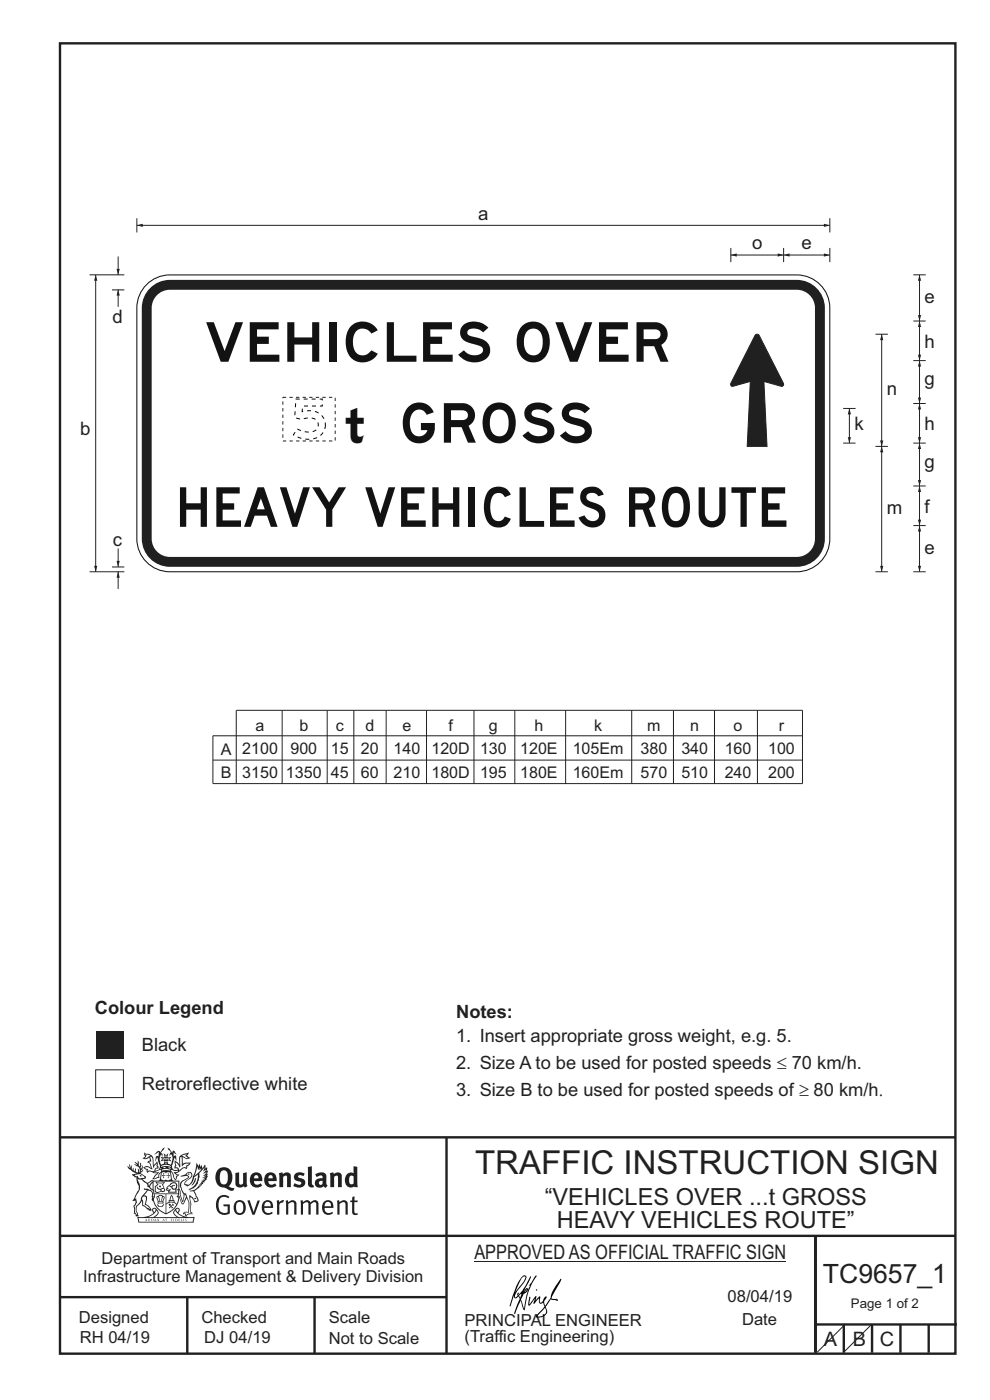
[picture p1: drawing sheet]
<svg xmlns="http://www.w3.org/2000/svg" width="210mm" height="297mm" viewBox="0 0 210 297" stroke-linecap="round" stroke-linejoin="round" font-family="sans-serif">
<path d="M179.3 280.9l-5.9 6" fill="none" stroke="#231f20" stroke-width=".21"/>
<g fill="none" stroke="#231f20" stroke-width=".51">
<path d="M12.7 9.2h190v278h-190zM12.7 241.3h190M94.7 241.4v45.8M12.7 275.2h82M12.7 262.2h190.1M39.7 275.2v12M66.7 275.2v12M173 262.2v24.8M173 281h30M179 281v6M185 281v6M191 281v6"/>
<path d="M197 281v6"/>
</g>
<path d="M20.3 227h5.9v5.9h-5.9z" fill-rule="evenodd" fill="#fff" stroke="#231f20" stroke-width=".21"/>
<g fill="#231f20">
<path d="M20.3 218.8h5.9v5.9h-5.9z" fill-rule="evenodd"/>
<path d="M47 248.5a2.55 2.55 0 0 0 0 2.7l.3 .1a.81 .81 0 0 0 1-.9v-.6a1.04 1.04 0 0 0-1.1-1.5zM46.3 248.1a1.82 1.82 0 0 1 2.1-.2 1.82 1.82 0 0 1 .9 1.9 2.29 2.29 0 0 1-.8 1.9l.7 .3h.5l-.2 .6a2.87 2.87 0 0 1-2-.7 2.12 2.12 0 0 1-1.6-3.1z" fill-rule="evenodd"/>
<path d="M49.9 248.9l.8-.2v2a.46 .46 0 0 0 .3 .6 .46 .46 0 0 0 .6-.3v-2.1l.7-.2v2.4l.2 .5-.5 .4-.3-.3a1.02 1.02 0 0 1-1.2 .2 1.02 1.02 0 0 1-.6-1.1z" fill-rule="evenodd"/>
<path d="M54 249.5l-.1 .5h.9a.49 .49 0 0 0-.2-.6 .49 .49 0 0 0-.6 .1zM53.4 249.1a1.34 1.34 0 0 1 1.6-.2 1.34 1.34 0 0 1 .7 1.5v.2h-1.8a.77 .77 0 0 0 .5 .8 .77 .77 0 0 0 .9-.4l.3 .5a1.59 1.59 0 0 1-2 .2 1.59 1.59 0 0 1-.5-2z" fill-rule="evenodd"/>
<path d="M57.1 249.5l-.2 .5h1a.49 .49 0 0 0-.2-.6 .49 .49 0 0 0-.6 .1zM56.4 249.1a1.34 1.34 0 0 1 1.6-.2 1.34 1.34 0 0 1 .7 1.5v.2h-1.8a.77 .77 0 0 0 .5 .8 .77 .77 0 0 0 .9-.4l.4 .5a1.59 1.59 0 0 1-2.1 .2 1.59 1.59 0 0 1-.5-2z" fill-rule="evenodd"/>
<path d="M59.2 248.9l.7-.2 .1 .4a.95 .95 0 0 1 1-.3 .95 .95 0 0 1 .7 .8v2.3h-.8v-2.3a.46 .46 0 0 0-.8 .1v2.2h-.8z" fill-rule="evenodd"/>
<path d="M62.6 249.1a1.75 1.75 0 0 1 2-.1l-.2 .5-.6-.2a.43 .43 0 0 0-.6 .3l.4 .3a1.04 1.04 0 0 1 1.2 1.1 1.04 1.04 0 0 1-1.4 1l-1.2-.4 .3-.6 1 .4 .4-.4a.88 .88 0 0 0-1-.5l-.4-.2-.1-.4z" fill-rule="evenodd"/>
<path d="M65.3 247.6l.8-.2 .1 3.8 .3 .2 .1 .5a.88 .88 0 0 1-1-.1 .88 .88 0 0 1-.3-1z" fill-rule="evenodd"/>
<path d="M67.8 250.6a.43 .43 0 0 0-.1 .7 .43 .43 0 0 0 .7-.1v-.7zM66.8 249.2a1.7 1.7 0 0 1 2.4 .1v1.8l.3 .4-.4 .5-.5-.3a1.03 1.03 0 0 1-1.7-.2 1.03 1.03 0 0 1 .8-1.5h.7v-.4a.8 .8 0 0 0-1.2 .1z" fill-rule="evenodd"/>
<path d="M70 248.9l.7-.2 .1 .4a.95 .95 0 0 1 1-.3 .95 .95 0 0 1 .7 .8v2.3h-.8v-2.3a.46 .46 0 0 0-.8 .1v2.2h-.8z" fill-rule="evenodd"/>
<path d="M74.3 249.5a1.48 1.48 0 0 0 0 1.7h.5l.2-.1v-1.5l-.3-.2zM75 247.4l.8 .1 .1 4.4h-.7l-.1-.2a1.26 1.26 0 0 1-1.4 0 1.26 1.26 0 0 1-.5-1.3 1.29 1.29 0 0 1 .4-1.3 1.29 1.29 0 0 1 1.4-.2z" fill-rule="evenodd"/>
<path d="M46.4 253.9a1.72 1.72 0 0 1 2.3 0l-.3 .3a1.24 1.24 0 0 0-1.4-.2 1.24 1.24 0 0 0-.6 1.4 1.49 1.49 0 0 0 1.2 2l.7-.2v-1.3h-.8l-.1-.4h1.4v1.9a1.93 1.93 0 0 1-2.3 0 1.93 1.93 0 0 1-.7-2.2l.2-.7z" fill-rule="evenodd"/>
<path d="M50.4 255.1a1.65 1.65 0 0 0 .2 2.2 .99 .99 0 0 0 1-1.4 .78 .78 0 0 0-.4-.8 .78 .78 0 0 0-.8 0zM50 254.9a1.33 1.33 0 0 1 1.6-.1 1.33 1.33 0 0 1 .5 1.4 1.31 1.31 0 0 1-1.3 1.6 1.31 1.31 0 0 1-1.2-1.6v-.6z" fill-rule="evenodd"/>
<path d="M52.5 254.7l.5-.1 .8 2.6 .8-2.5h.5l-1.1 3h-.5z" fill-rule="evenodd"/>
<path d="M56.3 255.2l-.2 .7h1.3a.7 .7 0 0 0-.3-.8 .7 .7 0 0 0-.8 .1zM55.9 255a1.22 1.22 0 0 1 1.5-.2 1.22 1.22 0 0 1 .5 1.5h-1.8a.93 .93 0 0 0 .5 1 .93 .93 0 0 0 1.1-.2l.2 .3a1.43 1.43 0 0 1-1.8 .1 1.43 1.43 0 0 1-.6-1.7z" fill-rule="evenodd"/>
<path d="M58.7 254.7l.4-.1 .1 .5 .4-.4 .6-.1-.1 .6a.66 .66 0 0 0-.9 .6v1.9h-.4z" fill-rule="evenodd"/>
<path d="M60.6 254.8l.4-.2 .1 .5a.94 .94 0 0 1 1-.5 .94 .94 0 0 1 .8 .8v2.3h-.5l-.1-2.5a.81 .81 0 0 0-1.2 .3v2.2h-.4z" fill-rule="evenodd"/>
<path d="M63.7 254.7l.5-.1 .1 .5 .4-.3a.78 .78 0 0 1 1.2 .3 .9 .9 0 0 1 .9-.5 .9 .9 0 0 1 .8 .8v2.3h-.5l-.1-2.5a.67 .67 0 0 0-1.1 .3v2.2h-.5v-2.4l-.4-.2-.7 .4v2.2h-.5z" fill-rule="evenodd"/>
<path d="M69.1 255.2l-.2 .7h1.3a.7 .7 0 0 0-.3-.8 .7 .7 0 0 0-.8 .1zM68.7 255a1.22 1.22 0 0 1 1.5-.2 1.22 1.22 0 0 1 .5 1.5h-1.8a.93 .93 0 0 0 .4 1 .93 .93 0 0 0 1.2-.2l.2 .3a1.44 1.44 0 0 1-1.8 .1 1.44 1.44 0 0 1-.6-1.7z" fill-rule="evenodd"/>
<path d="M71.5 254.8l.4-.2 .1 .5a.94 .94 0 0 1 1-.5 .94 .94 0 0 1 .8 .8v2.3h-.5l-.1-2.5a.81 .81 0 0 0-1.2 .3v2.2h-.4z" fill-rule="evenodd"/>
<path d="M74.7 253.9l.5-.1v.9h.7l-.1 .4h-.6v2.1l.1 .2h.5l.1 .3a.75 .75 0 0 1-1.2-.6v-2h-.4v-.4h.4z" fill-rule="evenodd"/>
<path d="M30.8 244.9l1.1 .3-.9 .5h-.4l.6-.5zM31.8 245.5l.2-.1a2.44 2.44 0 0 1 .5 1.9l.1 .5 .6-1-.1 .6 .3 .3a.57 .57 0 0 0-.6 .8l-1-.2-.5 .2 .2-.5-.8-.3 .7-.1 .9 .5 .1-.1-.6-1.3-.2-.1 .5-.1zM30.7 244.4l-.1 .5 .2 .4-.6 .4a1.04 1.04 0 0 0 1.4-.1l.2 .6-.3 .1-.2 .4a.94 .94 0 0 1 .8 1.1l-.2-.1a1.16 1.16 0 0 0-1.5-.1l.3 .4 .4 .2 .1 .5 .2 .1 .1-.2a.94 .94 0 0 1 1.1 .3h.8l-1.2 1.2a1.13 1.13 0 0 0 1.2-.2l.4-.1v-.4l.4-.7a.83 .83 0 0 0-.6 1h-.3l-.7 .3 1.1-1.4-.5 .2-.5-.1 1.3-.5-.1-.2-.9 .4v-.3l.2-.2 .3 .1 .1-.3-.2-.4 .1-.6-.2-.3-.7 .9v-.7a1.42 1.42 0 0 0-1.6-1.8z" fill-rule="evenodd"/>
<path d="M38.5 245.3l.5-.3 .7-.1-.6 .3 .8 .5h-.3zM38.3 245.5h.2l.1 2a1.69 1.69 0 0 1 1.6-.7l-.8 .5 .1 .5a1.1 1.1 0 0 0-1.5 .6l-.1-.5-.2-.2h-.5l.3-.4-.3-.7a1.42 1.42 0 0 1 .9 1.1l.2-.1zM37.1 246.2l.1 1-.2 .3 .1 .5 .5-.1 .2 .2a.96 .96 0 0 1-1.2-.1l-.1 .1a1.06 1.06 0 0 0 1.3 .2v.1a.72 .72 0 0 1-.9 .2l.2 .5 .6 .2-.4 .2-.1 .7-.2-.4-.4-1.1-.4-.4 .4 .9a1.54 1.54 0 0 0 .7 1.2l.2-.3a.58 .58 0 0 1 .4-.7l.2-.2h-.3l-.5-.3 .9-.5a.93 .93 0 0 1 1.2-.5v.2l.2-.2 .1-.5a.99 .99 0 0 0 .7-.8l-1.3 .1-.3 .2-.1-1.4 .9 .4 .9-.3h-.4l-.5-.4 .4-.7-.6 .2a1.46 1.46 0 0 0-1.4 2.1l.1 .4-.3-.4z" fill-rule="evenodd"/>
<path d="M35.6 248.9l.2 .1-.1 .3 .4 .1-.4 .1v.5l-.1-.6h-.3l.3-.1z" fill-rule="evenodd"/>
<path d="M34.6 248.9l.2 .1v.3l.3 .1h-.3l-.1 .6v-.5l-.4-.1 .4-.1z" fill-rule="evenodd"/>
<path d="M34.3 248.8a.57 .57 0 0 1 .9 .2 .57 .57 0 0 1 .9-.2l.2 1.4h-.2a.57 .57 0 0 1-.9 0 .69 .69 0 0 1-1.1 0zM34.2 248.1l-.3 2.1-.1 .4h2.9l-.2-.4-.3-2.1h-.2v.3l-.8-.2-.8 .2v-.3z" fill-rule="evenodd"/>
<path d="M34.2 252.4a.3 .3 0 0 0 .6 0 .3 .3 0 0 0-.6 0zM33.3 251l.3 .3-.3 .3a.79 .79 0 0 0 0 1.3l.8-.2-.1-.3a.55 .55 0 0 1-.7-.6h.1l.2 .3 .3 .1 .8-.2-.4-.7 .4-.3-.7 .1zM33 250.7l1.1 .2 .9-.2-.4 .7 .4 1.1a.56 .56 0 0 1-.8 .3l-.2 .1a.73 .73 0 0 1-.9 .1 .73 .73 0 0 1-.3-.9v-.4l.6-.4z" fill-rule="evenodd"/>
<path d="M35.6 251.9l.7-.5a.58 .58 0 0 1 1-.1 .58 .58 0 0 1-.4 .9l-.3-.3a.43 .43 0 0 1 .6-.3v-.1a.57 .57 0 0 0-.8 .2l-.2-.1-.3 .1 .5 .2a.55 .55 0 0 0 .8 .4v.5h-1.3l.4-.3-.2-.2-.6 .1 .2-.2-.2-.1zM35.4 251.8l-.1 .2a.39 .39 0 0 0 .2 .6h.3l-.2 .4h1.9l-.1-.7a.86 .86 0 0 0-.1-1.4 .86 .86 0 0 0-1.3 .4z" fill-rule="evenodd"/>
<path d="M36 254.8h.8v.2h-.8zM36.4 253.8l.2 .8h-.4zM36.4 253.5l-.3 .5-.1 .6h-.2v.4l-.7 .4 .2 .2a1.48 1.48 0 0 1 2.1 .1l.2-.1-.6-.5v-.5h-.2l-.1-.6z" fill-rule="evenodd"/>
<path d="M35.8 255.4l.4 .1 .1 .3 .3-.2-.2-.2a.38 .38 0 0 1 .5 .5l-.2-.2-.3 .3 .4 .2-.4 .2-.1-.4-.4 .4-.1-.2 .4-.3-.1-.1-.2 .1z" fill-rule="evenodd"/>
<path d="M34.5 254h.2v.2l-.2 .6h-.2zM33.6 255.3h.9v.2a.55 .55 0 0 1-.8 .4v-.2l-.2-.1zM33.4 254h.2l.2 .8h-.2zM33.6 255h.8l.1 .1-.8 .1zM33.8 253.7h.5l-.2 1.1h-.1zM33.3 253.8l-.1 .3 .3 1.1a.48 .48 0 0 0-.1 .6 .48 .48 0 0 0 .5 .3l.5-.1a.49 .49 0 0 0 .2-.8l.3-1.1-.1-.3a1.42 1.42 0 0 0-1.5 0z" fill-rule="evenodd"/>
<path d="M33.7 251.5l.4 .1 .1 .3h-.3z" fill-rule="evenodd"/>
<path d="M41.3 250.1l.3-.2-.2 .9-.6 .7h-.2l.5-.7z" fill-rule="evenodd"/>
<path d="M39.7 249l.3-.2 .5 .2a.88 .88 0 0 1-.6 1.1 1.22 1.22 0 0 0-.8 1.3l.5 .2a.72 .72 0 0 0 .9-.4l.5-.8 .2-.6 .8-.6v.3a2.85 2.85 0 0 1-2 2.8l.1 .1a2.13 2.13 0 0 0 1.9-1.5v-.2a2.01 2.01 0 0 0 .3-1.8l1.1-1.3-.4 1 .7-.5-.7 1 .8-.4-.8 .8 .7-.1-.9 .5 .8-.1-.8 .4h.8l-.9 .3 .3 .2h-.4l.2 .3h-.3l.1 .3h-.4l.2 .3h-.2a2.16 2.16 0 0 1-2 1l.1 .2h.4a.76 .76 0 0 1 .7 .7l.5 1.2-.6 .2a1.45 1.45 0 0 0-1.1-1.3l.2 1.8-.1 1.8 .4 .3a1.07 1.07 0 0 0-1.2 .4v-.3l-.5-.2a.87 .87 0 0 1 1.1-.1v-.7a4.4 4.4 0 0 0-.6-3.1v-.3h-.3a2.16 2.16 0 0 1-.7-2.2l.3-.3 1.2-.8a.55 .55 0 0 0-.4-.8zM37.8 252.4a.76 .76 0 0 1 .3 1.1l.6 1.6 .4-1.7 .2 .1a.61 .61 0 0 1-.1 .9l-.3 .9h-.2l-.7-1.6-.3 .1a1.18 1.18 0 0 0 .1-1.4zM41.8 247.5l.2 .8 .3-.6v.6l.4-.5a1.9 1.9 0 0 1-1.1 1.4l-.4 .3zM38.3 249.6l1.3-.1 .2 .1v.3l-.5 .3a1.26 1.26 0 0 0-.9 1.9l.2 .6a1.84 1.84 0 0 1 .1 2.1l-.4-1.3a.96 .96 0 0 0-.4-1.3l-.4 .3a.78 .78 0 0 1 0 1.2l.1 .3h.4l.4 1.1a.38 .38 0 0 0 .2 .4 .38 .38 0 0 0 .4-.1l.6-1.2a2.94 2.94 0 0 1 .4 2.5l-.1 .5-.8-.1-.3 .4v.2l.4-.1 .1 .4 .2 .1a1.02 1.02 0 0 1 1.3-.5v-.4l-.3-.1 .1-1.8-.3-1.3 .1 .1a1.14 1.14 0 0 1 .8 .9 .63 .63 0 0 0 .8-.2 .63 .63 0 0 0-.1-.9l-.7-1.2 .9-.6 .2-.3 .3-.1-.1-.2h.4l-.1-.3h.3l-.1-.3 .5-.1-.2-.2 .6-.4v-.2h-.2l.4-.5-.3 .1 .3-.6-.4 .1 .4-.5v-.3l-.3 .2 .2-.6-.1-.3-.4 .3v-.8l-.6 .8-.2-.7-.2 .4-.3-.7-.1 .6-.5-.8-.1 1.4-.6 1.9a1.81 1.81 0 0 1-1 1.4l-.6-.2a1.75 1.75 0 0 1 1.1-1.2 .75 .75 0 0 0 .1-1.3 .75 .75 0 0 0-1.1 .5z" fill-rule="evenodd"/>
<path d="M41.2 254.1h.3l.2 .3h-.4z" fill-rule="evenodd"/>
<path d="M29.4 258.4h11.6l-.1 .8h-11.4zM31.4 258.2l.4-.1a2.48 2.48 0 0 0 1.4-1.3l.3 .5-.5 .6-.5 .3zM32.5 256.6l.3-.2 .2 .2-.3 .6zM37.2 256.8a2.65 2.65 0 0 0 1.8 1.4h-1.1l-.5-.3-.5-.6zM37.4 256.6l.2-.2 .3 .2-.3 .6zM29.2 258.2l.1 1.2h11.8l.2-1.1-.2-.1a4.1 4.1 0 0 1-3.3-.9l.3-.4-.1-.5a1.06 1.06 0 0 0-1.3 .9l.2 .4 .6 .5h-4.7l.3-.1a.84 .84 0 0 0 .6-.7 .84 .84 0 0 0-.5-.9l-.3-.2-.5 .1-.1 .5 .3 .4a4.2 4.2 0 0 1-3.4 .9z" fill-rule="evenodd"/>
<path d="M31 258.7l.1 .2h-.2zM31 258.6l-.3 .5 .4-.1 .2 .1z" fill-rule="evenodd"/>
<path d="M31.4 258.6h.2v.4a.25 .25 0 0 0 .2-.1 .25 .25 0 0 0-.1-.3h.1a.29 .29 0 0 1 0 .4 .29 .29 0 0 1-.4 0 .29 .29 0 0 1 0-.4z" fill-rule="evenodd"/>
<path d="M32.2 258.6a.22 .22 0 0 1 .3 .2 .22 .22 0 0 1-.3 .2zM32 258.6l.1 .5a.33 .33 0 0 0 .4-.1 .33 .33 0 0 0 0-.4 .33 .33 0 0 0-.5 0z" fill-rule="evenodd"/>
<path d="M32.9 258.7l.1 .2h-.2zM32.9 258.6l-.2 .5 .3-.1 .2 .1z" fill-rule="evenodd"/>
<path d="M33.3 258.6h.2l.1 .2 .2-.2-.2 .2 .2 .3-.3-.2v.2h-.2l.2-.3z" fill-rule="evenodd"/>
<path d="M34.7 258.7l.1 .2h-.2zM34.7 258.6l-.3 .5 .4-.1 .2 .1z" fill-rule="evenodd"/>
<path d="M35 258.6h.5h-.2v.5h-.2l.1-.5z" fill-rule="evenodd"/>
<path d="M36.2 258.6h.3h-.1v.2h.1h-.1v.3h-.2z" fill-rule="evenodd"/>
<path d="M36.7 258.6h.2v.5h-.2z" fill-rule="evenodd"/>
<path d="M37.3 258.6a.22 .22 0 0 1 .3 .2 .22 .22 0 0 1-.3 .2zM37.1 258.6v.5a.33 .33 0 0 0 .5-.1 .33 .33 0 0 0 0-.4 .33 .33 0 0 0-.5 0z" fill-rule="evenodd"/>
<path d="M37.8 258.6h.4h-.2v.2h.1h-.1v.2l.2 .1h-.4z" fill-rule="evenodd"/>
<path d="M38.4 258.6h.2l-.1 .4 .2 .1h-.3z" fill-rule="evenodd"/>
<path d="M38.9 258.6h.2v.5h-.2z" fill-rule="evenodd"/>
<path d="M39.3 258.6h.2l-.1 .1 .2 .2-.2 .2h-.1v-.2l.2 .1z" fill-rule="evenodd"/>
<path d="M34.2 247.4a1.51 1.51 0 0 1 2.1 .2 2.67 2.67 0 0 0-2.1 0zM35.7 247.6l.5 .2v.2l-.4-.1zM34.6 247.7l.5-.1 .1 .2h-.4zM34.1 247.9l.2 .1-.3 .1zM35 246.9l.2-.2 .3 .2zM34.9 245.7h.2v.3h-.2zM35 245.1l.2 .2 .2-.2-.1 .4h-.2zM35.1 246.3h.2l.1 .4-.2-.2-.2 .2zM35.3 245.7h.2v.3h-.2zM34.4 245.7l.3 .1 .1 .2-.4 .1 .2-.2zM35.7 245.8l.3-.1-.2 .2 .2 .2-.4-.1zM32.7 244.9l1-.5-.1 1-.2-.2-.3 .2-.3 1.1 .5-1 .3 .9a1.84 1.84 0 0 1 .2 1.7l.4 .1a2.48 2.48 0 0 1 2.2 .1l.2-.3-.2-.7 .7-1.7 .4 .6-.2-1-.2-.1-.2 .3v-.9l.6 .4-.6-.8-.3 .1-.1 .4-.5-.8-.5-.3 .2 .4 .6 .6-.5 .7 .5-.3a2.06 2.06 0 0 1-.1 2.2l-.5-.2-.2-.6 .2-.1 .7 .2-.4-.5 .4-.5-.7 .2-.2-.2 .2-.7-.5 .4-.5-.4 .2 .7-.2 .2-.7-.2 .4 .5-.4 .5 .8-.2 .1 .1-.2 .6-.5 .2a2.02 2.02 0 0 1 0-2.2l.3 .5-.1-.6-.3-.1 .8-1.3-.4 .4-.5 .7-.2-.3a.8 .8 0 0 0-.8 .5z" fill-rule="evenodd"/>
<path d="M29.2 250.1l.3 .2a.61 .61 0 0 1 .8 .3l.3 .2a.8 .8 0 0 1 .6 1l.4 .1 .6 .5a1 1 0 0 1 .4 1.1l-.1 .7v-.5h-.1a.96 .96 0 0 0-.8-1.3l-.2-.2h-.7l-.1-.1-.1 .1 .1 .3h.6l-1.2 1.4-.2 .9-.4 .6a1.33 1.33 0 0 0-.5 1.8l.2 .5a1.26 1.26 0 0 1-.5-1.4l-.1-.4a1.56 1.56 0 0 0 .4-1.7l-.3 .2 .2-.5a3.2 3.2 0 0 0 .7-3zM30.4 253.9h.4a2.06 2.06 0 0 1-.1 1.6l.7 .5 .4 .4-.6-.1-.8-.6-.1-.9a.51 .51 0 0 1 .1-.9zM28.6 249.3a1.52 1.52 0 0 1 2.1 .6l-1.1 .1-.2-.1-.1-.4-.5 .1zM27.5 247v.8l-.3-.4-.1 .1a3.1 3.1 0 0 0 1.9 1.5l-1 .1 .5 .6 .5 .1 .1 1.1a1.84 1.84 0 0 1-.3 2.5l-.4 .9-.3 .4 .2 .1 .4-.1 .1 .4-.2 .5-.3 .2 .1 1.8 .2-.1 .3 .6h.1l.5-.1-.2-.5a1.3 1.3 0 0 1-.1-1.7l.9-1 .2 1.1 .5 .2 .5 .5 .1-.1 .2 .4 .5-.1a1.85 1.85 0 0 0-1.2-1.4l.1-.2a1.39 1.39 0 0 0 0-1.5l-.5-.1 .5-.5a.66 .66 0 0 1 .9-.4 .66 .66 0 0 1 .3 .9l-.1 .4 .2-.1v.2l-.1 .3 .2 .5 .1-.3a2.24 2.24 0 0 0 .1-2.2 .73 .73 0 0 1-.7-.7 .73 .73 0 0 1 .6-.7v-.2a.94 .94 0 0 0-.9 .8 .48 .48 0 0 1-.1-.5 .48 .48 0 0 1 .5-.3l.5-.3a.51 .51 0 0 0-.8 .2l-.4 .3-1.1-.8 .6-.1 .2-.5-1.2-.7 .5-.4v-.4l-.4 .4v-.2a.69 .69 0 0 0 .2-1v.5l-.2 .2v-1.1l-.3-.2 .1 .6-.1 .2-.4-1.2v.6l-.6-.3 .5 .6-.6-.2 .3 .3a1 1 0 0 1 .7 1.5l-.2-.8v.8l-.5-.2v-.7l-.2 .6-.2-.1-.1-.6-.2 .4-.2-.2 .1-.7-.2 .5z" fill-rule="evenodd"/>
<path d="M29.6 249.5l.2-.2 .3 .3z" fill-rule="evenodd"/>
<path d="M32.4 250.5h5.6v2l-.2-.1v-1.7h-5.2v2.5h5.2v-.8l.1 .2-.1 1.1v-.3h-2.5v4a4.1 4.1 0 0 0 2.6-3.6l.1-.1a4 4 0 0 1-2.8 3.9 4.2 4.2 0 0 1-2.8-4.7l.1 1.3 .1-.2a3.8 3.8 0 0 0 2.5 3.4v-4h-2.5l-.2-.9z" fill-rule="evenodd"/>
<circle cx="40" cy="249.1" r=".17"/>
</g>
<path d="M185 280.9l-6 6" fill="none" stroke="#231f20" stroke-width=".21"/>
<path d="M30.8 60.7a7 7 0 0 1 5.2-2.4h133a7 7 0 0 1 7 7v49a7 7 0 0 1-7 7h-133a7 7 0 0 1-7-7v-49a7 7 0 0 1 1.8-4.6z" fill="#fff"/>
<path d="M30.8 60.7a7 7 0 0 1 5.2-2.4h133a7 7 0 0 1 7 7v49a7 7 0 0 1-7 7h-133a7 7 0 0 1-7-7v-49a7 7 0 0 1 1.8-4.6z" fill="none" stroke="#111211" stroke-width=".22"/>
<path d="M31.8 61.1a5.9 5.9 0 0 1 4.2-1.7h133a6 6 0 0 1 6 5.9v49a6 6 0 0 1-6 6h-133a6 6 0 0 1-5.9-6v-49a5.9 5.9 0 0 1 1.7-4.2z" fill-rule="evenodd" fill="#231f20"/>
<path d="M33.3 62.6a3.8 3.8 0 0 1 2.7-1.1h133a3.9 3.9 0 0 1 3.9 3.8v49a3.9 3.9 0 0 1-3.9 3.9h-133a3.9 3.9 0 0 1-3.8-3.9v-49a3.8 3.8 0 0 1 1.1-2.7z" fill-rule="evenodd" fill="#fff"/>
<path d="M160.3 71l.3-.1 .4 .2 5.2 10.3a.41 .41 0 0 1-.1 .5 .41 .41 0 0 1-.4 0l-3.7-1 .7 13.8h-4.2l.7-13.8-3.7 1.1a.43 .43 0 0 1-.5-.2 .43 .43 0 0 1 0-.5z" fill-rule="evenodd" fill="#231f20" stroke="#231f20" stroke-width=".21"/>
<path d="M60 84.3h11.1v9.3h-11.1z" fill="none" stroke="#231f20" stroke-width=".21" stroke-dasharray=".7 .7" stroke-linecap="butt"/>
<path d="M25.1 121.3v3.7" fill="none" stroke="#231f20" stroke-width=".21"/>
<path d="M25.1 121.3l.3 1.3h-.7z" fill="#231f20"/>
<path d="M20.3 58.3v63" fill="none" stroke="#231f20" stroke-width=".21"/>
<g fill="#231f20">
<path d="M20.3 58.3l.3 1.3h-.6z"/>
<path d="M20 120.1h.6l-.3 1.2z"/>
</g>
<path d="M25.1 116.4v3.9M19 121.3h7.4M23.7 120.3h2.7" fill="none" stroke="#231f20" stroke-width=".21"/>
<path d="M24.7 119h.7l-.3 1.3z" fill="#231f20"/>
<path d="M25.1 54.4v3.9M23.7 61.5h2.7" fill="none" stroke="#231f20" stroke-width=".21"/>
<path d="M24.7 57.1h.7l-.3 1.2z" fill="#231f20"/>
<path d="M25.1 61.5v3.6" fill="none" stroke="#231f20" stroke-width=".21"/>
<path d="M25.1 61.5l.3 1.2h-.7z" fill="#231f20"/>
<path d="M19 58.3h7.4M195.1 111.5v9.8" fill="none" stroke="#231f20" stroke-width=".21"/>
<g fill="#231f20">
<path d="M195.1 111.5l.3 1.3h-.7z"/>
<path d="M194.7 120.1h.7l-.3 1.2z"/>
</g>
<path d="M195.1 58.3v9.8M193.7 111.5h2.7M193.7 121.3h2.7" fill="none" stroke="#231f20" stroke-width=".21"/>
<g fill="#231f20">
<path d="M195.1 58.3l.3 1.3h-.7z"/>
<path d="M194.7 66.9h.7l-.3 1.2z"/>
</g>
<path d="M193.7 58.3h2.7M193.7 68.1h2.7M195.1 103.1v8.4" fill="none" stroke="#231f20" stroke-width=".21"/>
<g fill="#231f20">
<path d="M195.1 103.1l.3 1.3h-.7z"/>
<path d="M194.7 110.3h.7l-.3 1.2z"/>
</g>
<path d="M195.1 94v9.1M193.7 103.1h2.7" fill="none" stroke="#231f20" stroke-width=".21"/>
<g fill="#231f20">
<path d="M195.1 94l.3 1.3h-.7z"/>
<path d="M194.7 101.9h.7l-.3 1.2z"/>
</g>
<path d="M193.7 94h2.7M195.1 85.6v8.4" fill="none" stroke="#231f20" stroke-width=".21"/>
<g fill="#231f20">
<path d="M195.1 85.6l.3 1.3h-.7z"/>
<path d="M194.7 92.8h.7l-.3 1.2z"/>
</g>
<path d="M195.1 76.5v9.1M193.7 85.6h2.7" fill="none" stroke="#231f20" stroke-width=".21"/>
<g fill="#231f20">
<path d="M195.1 76.5l.3 1.3h-.7z"/>
<path d="M194.7 84.4h.7l-.3 1.2z"/>
</g>
<path d="M193.7 76.5h2.7M195.1 68.1v8.4" fill="none" stroke="#231f20" stroke-width=".21"/>
<g fill="#231f20">
<path d="M195.1 68.1l.3 1.3h-.7z"/>
<path d="M194.7 75.3h.7l-.3 1.2z"/>
</g>
<path d="M178.9 94h2.6M180.2 86.7v7.3" fill="none" stroke="#231f20" stroke-width=".21"/>
<g fill="#231f20">
<path d="M180.2 86.7l.3 1.2h-.7z"/>
<path d="M179.8 92.8h.7l-.3 1.2z"/>
</g>
<path d="M187 70.9v23.8M178.9 86.7h2.6" fill="none" stroke="#231f20" stroke-width=".21"/>
<g fill="#231f20">
<path d="M187 70.9l.4 1.3h-.7z"/>
<path d="M186.7 93.5h.7l-.4 1.2z"/>
</g>
<path d="M185.7 70.9h2.6M185.7 94.7h2.6M187 94.7v26.6" fill="none" stroke="#231f20" stroke-width=".21"/>
<g fill="#231f20">
<path d="M187 94.7l.4 1.3h-.7z"/>
<path d="M186.7 120.1h.7l-.4 1.2z"/>
</g>
<path d="M166.2 54.1h9.8M166.2 52.6v3M176 52.6v3M185.7 121.3h2.6" fill="none" stroke="#231f20" stroke-width=".21"/>
<g fill="#231f20">
<path d="M174.8 53.8l1.2 .3-1.2 .3z"/>
<path d="M166.2 54.1l1.3-.3v.6z"/>
</g>
<path d="M29 47.8h147M29 46.3v3M176 46.3v3" fill="none" stroke="#231f20" stroke-width=".21"/>
<g fill="#231f20">
<path d="M174.8 47.5l1.2 .3-1.2 .4z"/>
<path d="M29 47.8l1.3-.3v.7z"/>
</g>
<path d="M155 54.1h11.2" fill="none" stroke="#231f20" stroke-width=".21"/>
<g fill="#231f20">
<path d="M165 53.8l1.2 .3-1.2 .3z"/>
<path d="M155 54.1l1.3-.3v.6z"/>
</g>
<g fill="none" stroke="#231f20" stroke-width=".21">
<path d="M155 52.6v3M59.9 150.7v15.6M69.4 150.7v15.6M75.1 150.7v15.6M81.9 150.7v15.6M90.5 150.7v15.6M100.5 150.7v15.6M109.2 150.7v15.6M120 150.7v15.6M134 150.7v15.6M142.9 150.7v15.6M151.6 150.7v15.6"/>
<path d="M160.7 150.7v15.6M170.2 156.1h-125v10.2h125v-15.6h-120.1v15.5M45.2 161.3h125M100.6 267.7h66.2"/>
</g>
<g fill="#000001">
<path d="M111.6 273.7l.2-.2-.5 .7zM110.4 274.5l.3 .1-.3 .8-.3-.5zM110.9 270.9h.5a9.3 9.3 0 0 1-2 3.1l-.1 .3 1-2.5zM110.6 271a14.7 14.7 0 0 0-2.2 4.9l-.3 1.2 .1 .1 .8-2.3a.42 .42 0 0 0 .2 .6 .42 .42 0 0 0 .6-.3l.2-.1 .3 .5-1.2 3.2h.2l1.1-2.9 .6 1.9 .2 .2 .2-.5a13.5 13.5 0 0 1 2-6.2l.5-.5-.2-.2-1.5 2.1 .3-.1a14.9 14.9 0 0 0-1.3 5.1l-.4-1.2a1.39 1.39 0 0 1 .2-1.8l.1-.2a.92 .92 0 0 0 .8-1.2 .75 .75 0 0 0-.7 .7l-.2 .2 1.6-3.4h-.1l-.4 .7a10.5 10.5 0 0 1-2.1 3.3l.1-.5a.32 .32 0 0 0-.3 .2 .32 .32 0 0 0 0 .4l-.5 .4a3.2 3.2 0 0 1 1.1-2.3l.5-.6a2.49 2.49 0 0 0 .7-1.6l-.3-.2z" fill-rule="evenodd"/>
<path d="M115.6 277.5a1.15 1.15 0 0 1 .1 1.3 1.15 1.15 0 0 1-1.2 .5h-.5zM112.3 275.1l-.3 1.7 .3 .2 1.2-1.5-.3 1.1 1.2-1.2a.94 .94 0 0 0 .3 1.2l.5-.3 .3 .9-1.2 1.3a.98 .98 0 0 0-.5 1 1.9 1.9 0 0 0 2.3-1.3l-.1-.2a1.02 1.02 0 0 1 .3-1.4l.5-1 1.5 .3-.2-.4v.2l-1.1-.1v-.3l2-3.6 .1-.2-.1-.2-1.8 2.7a6.6 6.6 0 0 1-1.5 3l-.2-.2a1.01 1.01 0 0 1 .4-1.4l.1-.2-.2-.1-.4 .4-.2 .5-.5 .4-.2-.4 .1-.9-.2-.1-.8 1 .2-1h-.1l-1.4 1.8 .2-1.5v-.1z" fill-rule="evenodd"/>
<path d="M113.7 273.6l.3 .2h-.3z" fill-rule="evenodd"/>
</g>
<g font-size="11.7" fill="#111211">
<text x="43.4" y="76.8">VEHICLES OVER</text>
<text x="84.6" y="93.9">GROSS</text>
<text x="37.2" y="111.8">HEAVY VEHICLES ROUTE</text>
</g>
<text font-size="11.7" fill="#070404" x="61.7" y="93.1">5</text>
<text font-size="10.2" fill="#111211" x="72.7" y="94">t</text>
<text font-size="7" fill="#231f20" x="100.8" y="249.1">TRAFFIC INSTRUCTION SIGN</text>
<text font-size="5.6" fill="#231f20" x="174.6" y="272.1">TC9657_1</text>
<g font-size="5" fill="#231f20">
<text x="115.5" y="255.6">“VEHICLES OVER ...t GROSS</text>
<text x="118.1" y="260.5">HEAVY VEHICLES ROUTE”</text>
</g>
<g font-size="4.2" fill="#231f20">
<text x="100.6" y="267.2">APPROVED AS OFFICIAL TRAFFIC SIGN</text>
<text x="174.7" y="285.6">A</text>
<text x="180.9" y="285.6">B</text>
<text x="186.6" y="285.6">C</text>
</g>
<g font-size="4" fill="#231f20">
<text x="101.4" y="46.6">a</text>
<text x="159.5" y="52.9">o</text>
<text x="170" y="52.9">e</text>
<text x="196.1" y="64.2">e</text>
<text x="23.8" y="68.5">d</text>
<text x="196.1" y="73.7">h</text>
<text x="188.1" y="83.9">n</text>
<text x="196.1" y="81.7">g</text>
<text x="17" y="92.3">b</text>
<text x="181.3" y="91.2">k</text>
<text x="196.1" y="91.2">h</text>
<text x="196.1" y="99.2">g</text>
<text x="188.1" y="109.1">m</text>
<text x="196.1" y="108.7">f</text>
<text x="23.9" y="115.9">c</text>
<text x="196.1" y="117.4">e</text>
</g>
<g font-size="3.9" fill="#231f20">
<text x="20.1" y="215.2">Colour Legend</text>
<text x="96.8" y="215.9">Notes:</text>
<text x="96.8" y="221.1">1. Insert appropriate gross weight, e.g. 5.</text>
<text x="30.1" y="223">Black</text>
<text x="96.8" y="226.8">2. Size A to be used for posted speeds £ 70 km/h.</text>
<text x="30.1" y="231.2">Retroreflective white</text>
<text x="96.8" y="232.5">3. Size B to be used for posted speeds of ³ 80 km/h.</text>
</g>
<g font-size="3.5" fill="#231f20">
<text x="21.6" y="268.1">Department of Transport and Main Roads</text>
<text x="17.7" y="272">Infrastructure Management &amp; Delivery Division</text>
<text x="16.7" y="280.6">Designed</text>
<text x="42.7" y="280.6">Checked</text>
<text x="69.7" y="280.6">Scale</text>
<text x="98.5" y="281.4">PRINCIPAL ENGINEER</text>
<text x="154.3" y="276.3">08/04/19</text>
<text x="157.4" y="281.2">Date</text>
<text x="16.9" y="284.8">RH 04/19</text>
<text x="43.3" y="284.8">DJ 04/19</text>
<text x="69.7" y="285.2">Not to Scale</text>
<text x="98.5" y="284.8">(Traffic Engineering)</text>
</g>
<g font-size="3.4" fill="#231f20">
<text x="54.2" y="155.1">a</text>
<text x="63.5" y="155.1">b</text>
<text x="71.2" y="155.1">c</text>
<text x="77.5" y="155.1">d</text>
<text x="85.4" y="155.1">e</text>
<text x="95.1" y="155.1">f</text>
<text x="103.7" y="155.1">g</text>
<text x="113.4" y="155.1">h</text>
<text x="126" y="155.1">k</text>
<text x="137.3" y="155.1">m</text>
<text x="146.4" y="155.1">n</text>
<text x="155.6" y="155.1">o</text>
<text x="165.2" y="155.1">r</text>
<text x="46.8" y="160.1">A</text>
<text x="51.4" y="160">2100</text>
<text x="61.6" y="160">900</text>
<text x="70.2" y="160">15</text>
<text x="76.6" y="160">20</text>
<text x="83.5" y="160">140</text>
<text x="91.5" y="160">120D</text>
<text x="101.8" y="160">130</text>
<text x="110.3" y="160">120E</text>
<text x="121.5" y="160">105Em</text>
<text x="135.9" y="160">380</text>
<text x="144.5" y="160">340</text>
<text x="153.7" y="160">160</text>
<text x="162.9" y="160">100</text>
<text x="46.8" y="165.1">B</text>
<text x="51.4" y="165">3150</text>
<text x="60.7" y="165">1350</text>
<text x="70.2" y="165">45</text>
<text x="76.6" y="165">60</text>
<text x="83.5" y="165">210</text>
<text x="91.5" y="165">180D</text>
<text x="101.8" y="165">195</text>
<text x="110.3" y="165">180E</text>
<text x="121.5" y="165">160Em</text>
<text x="135.9" y="165">570</text>
<text x="144.5" y="165">510</text>
<text x="153.7" y="165">240</text>
<text x="162.9" y="165">200</text>
</g>
<text font-size="2.8" fill="#231f20" x="180.5" y="277.6">Page 1 of 2</text>
</svg>
